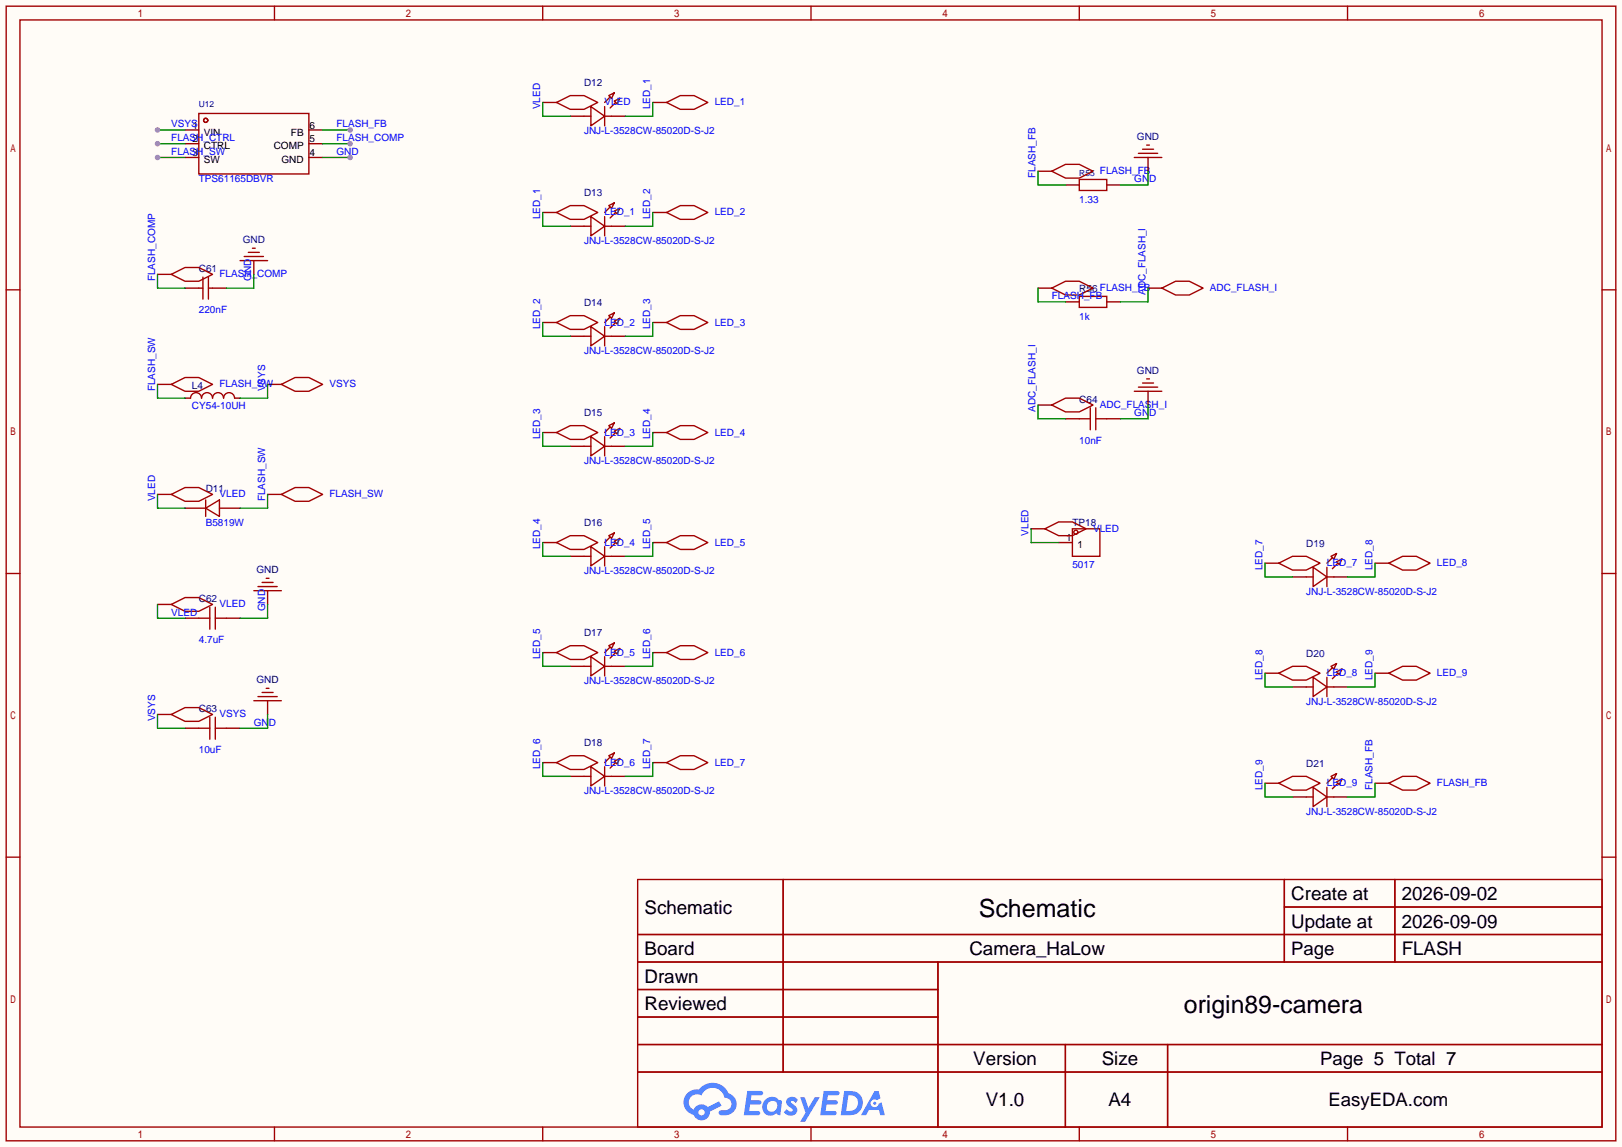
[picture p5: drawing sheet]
<svg xmlns="http://www.w3.org/2000/svg" width="299mm" height="212mm" viewBox="0 0 299 212" stroke-linecap="round" stroke-linejoin="round" font-family="sans-serif">
<path d="M0 0h299.5v211.8h-299.5z" fill="#fffcf7"/>
<g fill="none" stroke="#a10000" stroke-width=".25">
<path d="M1.1 1.1h297.2v209.6h-297.2zM3.7 3.7h292.1v204.5h-292.1zM50.7 1.1v2.6M100.2 1.1v2.6M149.7 1.1v2.6M199.3 1.1v2.6M248.8 1.1v2.6M1.1 53.5h2.6M295.8 53.5h2.5M1.1 105.9h2.6M295.8 105.9h2.5M1.1 158.3h2.6"/>
<path d="M295.8 158.3h2.5M117.7 162.4h178.1v45.8h-178.1zM117.7 172.6h178.1M117.7 177.7h178.1M144.6 162.4v35.6M173.2 177.7v30.5M237.1 162.4v15.3M237.1 167.5h58.7M257.5 162.4v15.3M117.7 182.8h55.5M117.7 192.9h178.1M117.7 187.8h55.5"/>
<path d="M117.7 198h178.1M196.7 192.9v15.3M215.6 192.9v15.3M50.7 208.2v2.5M100.2 208.2v2.5M149.7 208.2v2.5M199.3 208.2v2.5M248.8 208.2v2.5"/>
</g>
<g fill="#5487ff">
<path d="M145.5 202.8a1.3 1.3 0 0 1 1.8 .3l-.4 .6a.54 .54 0 0 0-.9-.2l.1 .2a1.58 1.58 0 0 1 1.1 1.6 1.43 1.43 0 0 1-2.5 .1l.5-.6a.64 .64 0 0 0 .5 .5 .64 .64 0 0 0 .7-.3l-.2-.2a1.6 1.6 0 0 1-1-1.6z"/>
<path d="M147.7 202.7h.9l.7 1.9 1.1-1.9h.9l-2.7 4.5h-.9l1-1.7z"/>
<path d="M138 201.5h1.6a1.31 1.31 0 0 1 1.2 .2 .4 .4 0 0 1-.3 .6h-1.8l-.1 .9h1.6a.4 .4 0 0 1 .4 .4 .4 .4 0 0 1-.4 .4h-1.7l-.2 1.2h.8a1.23 1.23 0 0 1 1.2 .2 .39 .39 0 0 1-.3 .6h-2.7z"/>
<path d="M152.1 201.5h1.6a1.32 1.32 0 0 1 1.3 .2 .39 .39 0 0 1-.4 .6h-1.7l-.2 .9h1.7a.4 .4 0 0 1 .3 .4 .4 .4 0 0 1-.4 .4h-1.7l-.2 1.2h.8a1.23 1.23 0 0 1 1.2 .2 .39 .39 0 0 1-.3 .6h-2.7z"/>
<path d="M161.5 201.5h.7l.4 1.3-.7 .4a.75 .75 0 0 0-1.1 .3 .75 .75 0 0 0 .5 1 .75 .75 0 0 0 .9-.6l.6-.3 .6 2.4h-.9l-.2-1h-1.9l-.5 1h-.9z"/>
<path d="M155.9 201.5l-.7 4.5h1.5a2.27 2.27 0 0 0 2.6-2.3 2.27 2.27 0 0 0-2.7-2.2zM156.6 202.3a1.5 1.5 0 0 1 1.8 1.5 1.5 1.5 0 0 1-1.9 1.4h-.3z"/>
<path d="M141.3 203.1a1.62 1.62 0 0 0-.4 2.1 1.62 1.62 0 0 0 2 .7l.4-.3 .3 .3 .5 .1 .3-2.5-.2-.3h-.4a1.58 1.58 0 0 0-2.5-.1zM141.9 203.6a.99 .99 0 0 1 1.6 .3 .99 .99 0 0 1-.9 1.4 .94 .94 0 0 1-1-.5 .94 .94 0 0 1 .3-1.2z"/>
<path d="M126.9 201.9a2.37 2.37 0 0 0 1.2 4 1.54 1.54 0 0 0 1.7 1 1.54 1.54 0 0 0 1.3-1.6l2.1-1.1-.5-.8-2 1.1a1.57 1.57 0 0 0-2.6 .4 1.5 1.5 0 0 1-.8-2.1 1.5 1.5 0 0 1 2.2-.5 2.23 2.23 0 0 1 2.3-1.4 2.23 2.23 0 0 1 2 1.8 1.16 1.16 0 0 1 1.2 1.1 1.16 1.16 0 0 1-1 1.3h-.7a.47 .47 0 0 0-.6 .3 .47 .47 0 0 0 .4 .6 2.23 2.23 0 0 0 2.3-.7 2.23 2.23 0 0 0 .4-2.3 2.16 2.16 0 0 0-1.3-1.1 3.2 3.2 0 0 0-5.4-.7l-1.2 .1zM129 205.4a.58 .58 0 0 1 1.1 0 .58 .58 0 0 1-1.1 0z"/>
<circle cx="161.5" cy="203.8" r=".28"/>
</g>
<g fill="none" stroke="#a10000" stroke-width=".25">
<path d="M102.7 18.9l2.6-1.2h2.5l2.6 1.2-2.6 1.3h-2.5zM109.1 19.7l2.5 1.8-2.5 1.7zM111.6 19.7v3.5M112.4 17.7l1-.6-.5 1.1zM112.6 17.9l-1 1M113.4 18.7l1-.5-.5 1zM113.7 18.9l-1.1 1M123.1 18.9l2.5-1.2h2.5l2.6 1.2-2.6 1.3h-2.5zM36.7 21h20.3v11.1h-20.3zM102.7 39.2l2.6-1.2h2.5l2.6 1.2-2.6 1.3h-2.5zM107.8 21.5h1.3M111.6 21.5h1.3"/>
<path d="M112.4 38l1-.5-.5 1zM112.6 38.2l-1 1M113.4 39l1-.5-.5 1zM113.7 39.2l-1.1 1.1M123.1 39.2l2.5-1.2h2.5l2.6 1.2-2.6 1.3h-2.5zM194.2 31.6l2.5-1.2h2.6l2.5 1.2-2.5 1.3h-2.6zM199.3 33.1h5v2.1h-5zM209.4 29.1h5.1M210.2 28.3h3.5M210.9 27.6h2.1M211.7 26.8h.5M31.6 50.7l2.6-1.3h2.5l2.5 1.3-2.5 1.2h-2.5z"/>
<path d="M36.7 53.2h.8M37.5 51.2v4M38.5 51.2v4M38.5 53.2h.7M44.3 48.1h5.1M45.1 47.4h3.5M45.8 46.6h2.1M46.6 45.8h.5M102.7 59.6l2.6-1.3h2.5l2.6 1.3-2.6 1.2h-2.5zM107.8 41.8h1.3M109.1 40l2.5 1.8-2.5 1.8zM111.6 40v3.6"/>
<path d="M111.6 41.8h1.3M112.4 58.3l1-.5-.5 1zM112.6 58.5l-1 1.1M113.4 59.3l1-.5-.5 1zM113.7 59.6l-1.1 1M123.1 59.6l2.5-1.3h2.5l2.6 1.3-2.6 1.2h-2.5zM194.2 53.2l2.5-1.3h2.6l2.5 1.3-2.5 1.3h-2.6zM199.3 54.7h5v2.1h-5zM214.5 53.2l2.5-1.3h2.6l2.5 1.3-2.5 1.3h-2.6zM31.6 71l2.6-1.3h2.5l2.5 1.3-2.5 1.3h-2.5zM43.3 73.5a1.02 1.02 0 0 0-1-1 1.02 1.02 0 0 0-1 1 1.02 1.02 0 0 0-1-1 1.02 1.02 0 0 0-1.1 1 1.02 1.02 0 0 0-1-1 1.02 1.02 0 0 0-1 1 1.02 1.02 0 0 0-1-1 1.02 1.02 0 0 0-1 1M51.9 71l2.6-1.3h2.5l2.6 1.3-2.6 1.3h-2.5z"/>
<path d="M102.7 79.9l2.6-1.3h2.5l2.6 1.3-2.6 1.3h-2.5zM107.8 62.1h1.3M109.1 60.3l2.5 1.8-2.5 1.8zM111.6 60.3v3.6M111.6 62.1h1.3M112.4 78.6l1-.5-.5 1zM112.6 78.9l-1 1M113.4 79.6l1-.5-.5 1zM113.7 79.9l-1.1 1M123.1 79.9l2.5-1.3h2.5l2.6 1.3-2.6 1.3h-2.5zM194.2 74.8l2.5-1.3h2.6l2.5 1.3-2.5 1.3h-2.6zM199.3 77.3h2"/>
<path d="M201.3 75.3v4.1M202.3 77.3h2M202.3 75.3v4.1M209.4 72.3h5.1M210.2 71.5h3.5M210.9 70.7h2.1M211.7 70h.5M31.6 91.3l2.6-1.3h2.5l2.5 1.3-2.5 1.3h-2.5zM38 93.9l2.5-1.6v3.1zM38 92.3v3.1M51.9 91.3l2.6-1.3h2.5l2.6 1.3-2.6 1.3h-2.5zM107.8 82.4h1.3"/>
<path d="M109.1 80.6l2.5 1.8-2.5 1.8zM111.6 80.6v3.6M111.6 82.4h1.3M112.4 98.9l1-.5-.5 1zM112.6 99.2l-1 1M113.4 99.9l1-.5-.5 1.1zM192.9 97.7l2.6-1.3h2.5l2.5 1.3-2.5 1.2h-2.5zM198 97.7h5.1v5h-5.1zM31.6 111.6l2.6-1.2h2.5l2.5 1.2-2.5 1.3h-2.5zM36.7 114.2h2M38.7 112.1v4.1M39.8 114.2h2"/>
<path d="M39.8 112.1v4.1M46.9 109.1h5M47.6 108.3h3.6M48.4 107.6h2M49.1 106.8h.6M102.7 100.2l2.6-1.3h2.5l2.6 1.3-2.6 1.3h-2.5zM107.8 102.7h1.3M109.1 101l2.5 1.7-2.5 1.8zM111.6 101v3.5M111.6 102.7h1.3M112.4 119.3l1-.6-.5 1.1zM112.6 119.5l-1 1"/>
<path d="M113.7 100.2l-1.1 1M123.1 100.2l2.5-1.3h2.5l2.6 1.3-2.6 1.3h-2.5zM236.1 104l2.5-1.3h2.6l2.5 1.3-2.5 1.3h-2.6zM241.2 106.6h1.2M242.4 104.8l2.6 1.8-2.6 1.7zM245 106.6h1.3M245 104.8v3.5M245.7 102.7l1.1-.5-.5 1.1zM246 103l-1 1M246.8 103.8l1-.5-.5 1zM247 104l-1 1M256.4 104l2.6-1.3h2.5l2.5 1.3-2.5 1.3h-2.5z"/>
<path d="M31.6 132l2.6-1.3h2.5l2.5 1.3-2.5 1.2h-2.5zM36.7 134.5h2M38.7 132.5v4M39.8 132.5v4M39.8 134.5h2M46.9 129.4h5M47.6 128.7h3.6M48.4 127.9h2M49.1 127.1h.6M102.7 120.5l2.6-1.2h2.5l2.6 1.2-2.6 1.3h-2.5zM107.8 123.1h1.3M109.1 121.3l2.5 1.8-2.5 1.7z"/>
<path d="M111.6 121.3v3.5M111.6 123.1h1.3M112.4 139.6l1-.5-.5 1zM112.6 139.8l-1 1M113.4 120.3l1-.5-.5 1zM113.7 120.5l-1.1 1M123.1 120.5l2.5-1.2h2.5l2.6 1.2-2.6 1.3h-2.5zM236.1 124.3l2.5-1.2h2.6l2.5 1.2-2.5 1.3h-2.6zM241.2 126.9h1.2M242.4 125.1l2.6 1.8-2.6 1.8zM245 125.1v3.6M245 126.9h1.3"/>
<path d="M245.7 123.1l1.1-.5-.5 1zM246 123.3l-1 1M246.8 124.1l1-.5-.5 1zM247 124.3l-1 1M256.4 124.3l2.6-1.2h2.5l2.5 1.2-2.5 1.3h-2.5zM102.7 140.8l2.6-1.2h2.5l2.6 1.2-2.6 1.3h-2.5zM107.8 143.4h1.3M109.1 141.6l2.5 1.8-2.5 1.8zM111.6 141.6v3.6M111.6 143.4h1.3M113.4 140.6l1-.5-.5 1zM113.7 140.8l-1.1 1.1"/>
<path d="M123.1 140.8l2.5-1.2h2.5l2.6 1.2-2.6 1.3h-2.5zM236.1 144.7l2.5-1.3h2.6l2.5 1.3-2.5 1.2h-2.6zM241.2 147.2h1.2M242.4 145.4l2.6 1.8-2.6 1.8zM245 145.4v3.6M245 147.2h1.3M245.7 143.4l1.1-.5-.5 1zM246 143.6l-1 1.1M246.8 144.4l1-.5-.5 1zM247 144.7l-1 1M256.4 144.7l2.6-1.3h2.5l2.5 1.3-2.5 1.2h-2.5z"/>
<circle cx="38" cy="22.2" r=".38"/>
<circle cx="198.6" cy="98.3" r=".38"/>
</g>
<g fill="none" stroke="#870000" stroke-width=".25">
<path d="M100.2 18.9h2.5M120.5 18.9h2.6M34.2 24h2.5M34.2 26.5h2.5M34.2 29.1h2.5M57 24h2.6M57 26.5h2.6M57 29.1h2.6M100.2 39.2h2.5M105.3 21.5h2.5M112.9 21.5h2.5M120.5 39.2h2.6"/>
<path d="M191.6 31.6h2.6M196.7 34.2h2.6M204.3 34.2h2.6M212 29.1v2.5M29.1 50.7h2.5M34.2 53.2h2.5M39.2 53.2h2.6M46.9 48.1v2.6M100.2 59.6h2.5M105.3 41.8h2.5M112.9 41.8h2.5M120.5 59.6h2.6"/>
<path d="M191.6 53.2h2.6M196.7 55.8h2.6M204.3 55.8h2.6M212 53.2h2.5M29.1 71h2.5M34.2 73.5h1M43.3 73.5h1M49.4 71h2.5M100.2 79.9h2.5M105.3 62.1h2.5M112.9 62.1h2.5M120.5 79.9h2.6"/>
<path d="M191.6 74.8h2.6M196.7 77.3h2.6M204.3 77.3h2.6M212 72.3v2.5M29.1 91.3h2.5M34.2 93.9h3.8M40.5 93.9h3.8M49.4 91.3h2.5M105.3 82.4h2.5M112.9 82.4h2.5M190.4 97.7h2.5M29.1 111.6h2.5"/>
<path d="M34.2 114.2h2.5M41.8 114.2h2.5M49.4 109.1v2.5M100.2 100.2h2.5M105.3 102.7h2.5M112.9 102.7h2.5M120.5 100.2h2.6M195.5 100.2h2.5M233.6 104h2.5M238.6 106.6h2.6M246.3 106.6h2.5M253.9 104h2.5"/>
<path d="M29.1 132h2.5M34.2 134.5h2.5M41.8 134.5h2.5M49.4 129.4v2.6M100.2 120.5h2.5M105.3 123.1h2.5M112.9 123.1h2.5M120.5 120.5h2.6M233.6 124.3h2.5M238.6 126.9h2.6M246.3 126.9h2.5M253.9 124.3h2.5"/>
<path d="M100.2 140.8h2.5M105.3 143.4h2.5M112.9 143.4h2.5M120.5 140.8h2.6M233.6 144.7h2.5M238.6 147.2h2.6M246.3 147.2h2.5M253.9 144.7h2.5"/>
</g>
<path d="M29.1 24h5.1" fill="none" stroke="#008700" stroke-width=".25"/>
<circle cx="29.1" cy="24" r=".51" fill="#999"/>
<path d="M29.1 26.5h5.1M49.4 71v2.5h-5.1M29.1 132v2.5h5.1" fill="none" stroke="#008700" stroke-width=".25"/>
<circle cx="29.1" cy="26.5" r=".51" fill="#999"/>
<path d="M29.1 29.1h5.1" fill="none" stroke="#008700" stroke-width=".25"/>
<circle cx="29.1" cy="29.1" r=".51" fill="#999"/>
<path d="M59.6 29.1h5M29.1 71v2.5h5.1M49.4 91.3v2.6h-5.1" fill="none" stroke="#008700" stroke-width=".25"/>
<circle cx="64.6" cy="29.1" r=".51" fill="#999"/>
<path d="M59.6 26.5h5M212 31.6v2.6h-5.1M46.9 50.7v2.5h-5.1M212 74.8v2.5h-5.1M49.4 111.6v2.6h-5.1M49.4 132v2.5h-5.1" fill="none" stroke="#008700" stroke-width=".25"/>
<circle cx="64.6" cy="26.5" r=".51" fill="#999"/>
<path d="M59.6 24h5M29.1 50.7v2.5h5.1" fill="none" stroke="#008700" stroke-width=".25"/>
<circle cx="64.6" cy="24" r=".51" fill="#999"/>
<g fill="none" stroke="#008700" stroke-width=".25">
<path d="M100.2 18.9v2.6h5.1M120.5 18.9v2.6h-5.1M100.2 39.2v2.6h5.1M120.5 39.2v2.6h-5.1M191.6 31.6v2.6h5.1M100.2 59.6v2.5h5.1M120.5 59.6v2.5h-5.1M191.6 53.2v2.6h5.1M212 53.2v2.6h-5.1M100.2 79.9v2.5h5.1M120.5 79.9v2.5h-5.1M191.6 74.8v2.5h5.1"/>
<path d="M29.1 91.3v2.6h5.1M190.4 97.7v2.5h5.1M29.1 111.6v2.6h5.1M100.2 100.2v2.5h5.1M120.5 100.2v2.5h-5.1M233.6 104v2.6h5M253.9 104v2.6h-5.1M100.2 120.5v2.6h5.1M120.5 120.5v2.6h-5.1M233.6 124.3v2.6h5M253.9 124.3v2.6h-5.1M100.2 140.8v2.6h5.1"/>
<path d="M120.5 140.8v2.6h-5.1M233.6 144.7v2.5h5M253.9 144.7v2.5h-5.1"/>
</g>
<g font-size="4.6">
<text x="180.7" y="169.4">Schematic</text>
<text x="218.6" y="187.1">origin89-camera</text>
</g>
<g font-size="3.5">
<text x="238.4" y="166.2">Create at</text>
<text x="258.8" y="166.2">2026-09-02</text>
<text x="119" y="168.8">Schematic</text>
<text x="238.4" y="171.3">Update at</text>
<text x="258.8" y="171.3">2026-09-09</text>
<text x="119" y="176.4">Board</text>
<text x="179" y="176.4">Camera_HaLow</text>
<text x="258.8" y="176.4">FLASH</text>
<text x="119" y="181.5">Drawn</text>
<text x="119" y="186.6">Reviewed</text>
<text x="179.7" y="196.7">Version</text>
<text x="203.4" y="196.7">Size</text>
<text x="182" y="204.3">V1.0</text>
<text x="204.7" y="204.3">A4</text>
</g>
<g font-size="3.4">
<text x="238.4" y="176.4">Page</text>
<text x="243.7" y="196.7">Page 5 Total 7</text>
<text x="245.3" y="204.3">EasyEDA.com</text>
</g>
<g font-size="1.8" fill="#000080">
<text x="107.8" y="15.9">D12</text>
<text x="209.9" y="25.8">GND</text>
<text x="107.8" y="36.2">D13</text>
<text x="44.8" y="44.9">GND</text>
<text x="36.7" y="50.2">C61</text>
<text x="107.8" y="56.6">D14</text>
<text x="199.3" y="54">R56 FLASH_FB</text>
<text x="35.4" y="71.8">L4</text>
<text x="209.9" y="69">GND</text>
<text x="107.8" y="76.9">D15</text>
<text x="199.3" y="74.3">C64</text>
<text x="38" y="90.9">D11</text>
<text x="107.8" y="97.2">D16</text>
<text x="198" y="97.2">TP18</text>
<text x="241.2" y="101">D19</text>
<text x="47.3" y="105.8">GND</text>
<text x="36.7" y="111.2">C62</text>
<text x="107.8" y="117.5">D17</text>
<text x="241.2" y="121.3">D20</text>
<text x="36.7" y="131.5">C63</text>
<text x="47.3" y="126.2">GND</text>
<text x="107.8" y="137.8">D18</text>
<text x="241.2" y="141.7">D21</text>
</g>
<g font-size="1.8" fill="#00f">
<text x="31.6" y="23.5">VSYS</text>
<text x="62.1" y="23.5">FLASH_FB</text>
<text x="99.7" y="20.2" transform="rotate(-90 99.7 20.2)">VLED</text>
<text x="111.6" y="19.5">VLED</text>
<text x="120.1" y="20.2" transform="rotate(-90 120.1 20.2)">LED_1</text>
<text x="132" y="19.5">LED_1</text>
<text x="31.6" y="26.1">FLASH_CTRL</text>
<text x="31.6" y="28.6">FLASH_SW</text>
<text x="62.1" y="28.6">GND</text>
<text x="62.1" y="26.1">FLASH_COMP</text>
<text x="107.8" y="24.8">JNJ-L-3528CW-85020D-S-J2</text>
<text x="36.7" y="33.7">TPS61165DBVR</text>
<text x="191.2" y="32.9" transform="rotate(-90 191.2 32.9)">FLASH_FB</text>
<text x="203.1" y="32.2">FLASH_FB</text>
<text x="209.4" y="33.7">GND</text>
<text x="99.7" y="40.5" transform="rotate(-90 99.7 40.5)">LED_1</text>
<text x="111.6" y="39.8">LED_1</text>
<text x="120.1" y="40.5" transform="rotate(-90 120.1 40.5)">LED_2</text>
<text x="132" y="39.8">LED_2</text>
<text x="199.3" y="37.5">1.33</text>
<text x="107.8" y="45.1">JNJ-L-3528CW-85020D-S-J2</text>
<text x="28.6" y="51.9" transform="rotate(-90 28.6 51.9)">FLASH_COMP</text>
<text x="40.5" y="51.2">FLASH_COMP</text>
<text x="46.4" y="51.9" transform="rotate(-90 46.4 51.9)">GND</text>
<text x="223.4" y="53.8">ADC_FLASH_I</text>
<text x="36.7" y="57.8">220nF</text>
<text x="194.2" y="55.3">FLASH_FB</text>
<text x="199.3" y="59.1">1k</text>
<text x="211.5" y="54.5" transform="rotate(-90 211.5 54.5)">ADC_FLASH_I</text>
<text x="99.7" y="60.8" transform="rotate(-90 99.7 60.8)">LED_2</text>
<text x="107.8" y="65.5">JNJ-L-3528CW-85020D-S-J2</text>
<text x="111.6" y="60.1">LED_2</text>
<text x="120.1" y="60.8" transform="rotate(-90 120.1 60.8)">LED_3</text>
<text x="132" y="60.1">LED_3</text>
<text x="40.5" y="71.5">FLASH_SW</text>
<text x="60.8" y="71.5">VSYS</text>
<text x="28.6" y="72.3" transform="rotate(-90 28.6 72.3)">FLASH_SW</text>
<text x="35.4" y="75.6">CY54-10UH</text>
<text x="48.9" y="72.3" transform="rotate(-90 48.9 72.3)">VSYS</text>
<text x="191.2" y="76.1" transform="rotate(-90 191.2 76.1)">ADC_FLASH_I</text>
<text x="203.1" y="75.4">ADC_FLASH_I</text>
<text x="209.4" y="76.9">GND</text>
<text x="99.7" y="81.2" transform="rotate(-90 99.7 81.2)">LED_3</text>
<text x="111.6" y="80.4">LED_3</text>
<text x="120.1" y="81.2" transform="rotate(-90 120.1 81.2)">LED_4</text>
<text x="132" y="80.4">LED_4</text>
<text x="199.3" y="82">10nF</text>
<text x="107.8" y="85.8">JNJ-L-3528CW-85020D-S-J2</text>
<text x="28.6" y="92.6" transform="rotate(-90 28.6 92.6)">VLED</text>
<text x="40.5" y="91.9">VLED</text>
<text x="48.9" y="92.6" transform="rotate(-90 48.9 92.6)">FLASH_SW</text>
<text x="60.8" y="91.9">FLASH_SW</text>
<text x="38" y="97.2">B5819W</text>
<text x="99.7" y="101.5" transform="rotate(-90 99.7 101.5)">LED_4</text>
<text x="111.6" y="100.8">LED_4</text>
<text x="120.1" y="101.5" transform="rotate(-90 120.1 101.5)">LED_5</text>
<text x="132" y="100.8">LED_5</text>
<text x="189.9" y="98.9" transform="rotate(-90 189.9 98.9)">VLED</text>
<text x="201.8" y="98.2">VLED</text>
<text x="107.8" y="106.1">JNJ-L-3528CW-85020D-S-J2</text>
<text x="198" y="104.8">5017</text>
<text x="233.1" y="105.3" transform="rotate(-90 233.1 105.3)">LED_7</text>
<text x="245" y="104.6">LED_7</text>
<text x="253.4" y="105.3" transform="rotate(-90 253.4 105.3)">LED_8</text>
<text x="265.3" y="104.6">LED_8</text>
<text x="31.6" y="113.7">VLED</text>
<text x="40.5" y="112.2">VLED</text>
<text x="48.9" y="112.9" transform="rotate(-90 48.9 112.9)">GND</text>
<text x="241.2" y="109.9">JNJ-L-3528CW-85020D-S-J2</text>
<text x="36.7" y="118.8">4.7uF</text>
<text x="99.7" y="121.8" transform="rotate(-90 99.7 121.8)">LED_5</text>
<text x="111.6" y="121.1">LED_5</text>
<text x="120.1" y="121.8" transform="rotate(-90 120.1 121.8)">LED_6</text>
<text x="132" y="121.1">LED_6</text>
<text x="233.1" y="125.6" transform="rotate(-90 233.1 125.6)">LED_8</text>
<text x="245" y="124.9">LED_8</text>
<text x="253.4" y="125.6" transform="rotate(-90 253.4 125.6)">LED_9</text>
<text x="265.3" y="124.9">LED_9</text>
<text x="107.8" y="126.4">JNJ-L-3528CW-85020D-S-J2</text>
<text x="241.2" y="130.2">JNJ-L-3528CW-85020D-S-J2</text>
<text x="28.6" y="133.2" transform="rotate(-90 28.6 133.2)">VSYS</text>
<text x="40.5" y="132.5">VSYS</text>
<text x="46.9" y="134">GND</text>
<text x="36.7" y="139.1">10uF</text>
<text x="99.7" y="142.1" transform="rotate(-90 99.7 142.1)">LED_6</text>
<text x="111.6" y="141.4">LED_6</text>
<text x="120.1" y="142.1" transform="rotate(-90 120.1 142.1)">LED_7</text>
<text x="132" y="141.4">LED_7</text>
<text x="107.8" y="146.7">JNJ-L-3528CW-85020D-S-J2</text>
<text x="233.1" y="145.9" transform="rotate(-90 233.1 145.9)">LED_9</text>
<text x="245" y="145.2">LED_9</text>
<text x="253.4" y="145.9" transform="rotate(-90 253.4 145.9)">FLASH_FB</text>
<text x="265.3" y="145.2">FLASH_FB</text>
<text x="241.2" y="150.5">JNJ-L-3528CW-85020D-S-J2</text>
</g>
<g font-size="1.8">
<text x="35.5" y="23.8">1</text>
<text x="57.1" y="23.8">6</text>
<text x="35.5" y="26.3">2</text>
<text x="35.5" y="28.9">3</text>
<text x="37.6" y="25">VIN</text>
<text x="37.6" y="27.6">CTRL</text>
<text x="50.5" y="27.6">COMP</text>
<text x="53.7" y="25">FB</text>
<text x="57.1" y="28.9">4</text>
<text x="57.1" y="26.3">5</text>
<text x="37.6" y="30.1">SW</text>
<text x="52" y="30.1">GND</text>
<text x="196.8" y="100">1</text>
<text x="198.9" y="101.2">1</text>
</g>
<g font-size="1.6" fill="#000080">
<text x="36.7" y="19.7">U12</text>
<text x="199.3" y="32.4">R55</text>
</g>
</svg>
